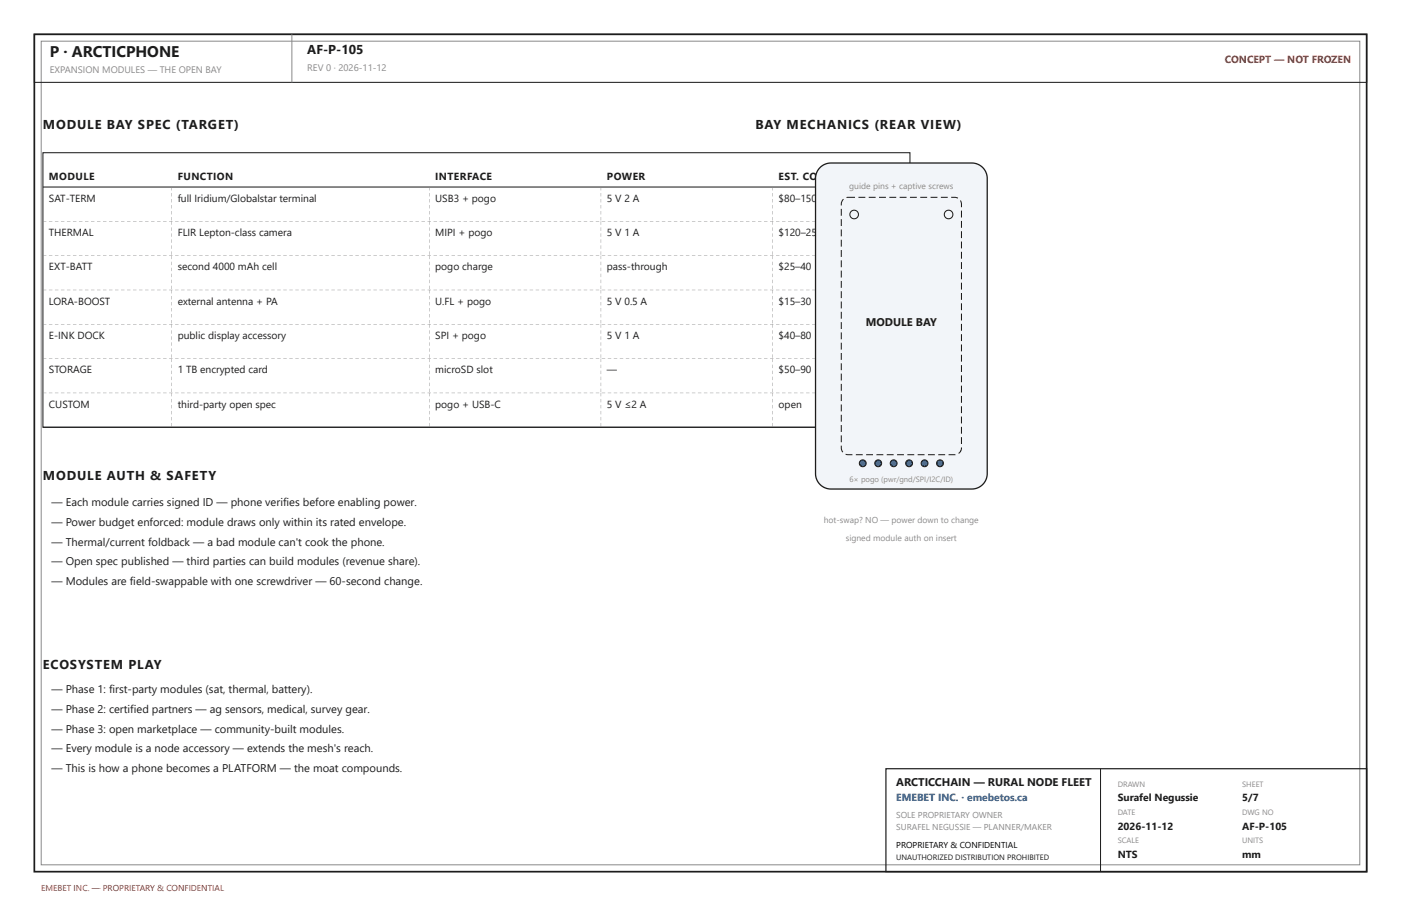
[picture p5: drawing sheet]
<svg xmlns="http://www.w3.org/2000/svg" width="432mm" height="279mm" viewBox="0 0 432 279" stroke-linecap="round" stroke-linejoin="round" font-family="sans-serif">
<path d="M10.6 10.6h410.6v258.2h-410.6z" fill="none" stroke="#1c1c1c" stroke-width=".53"/>
<path d="M12.7 12.7h406.4v254h-406.4zM90 10.6v14.8" fill="none" stroke="#8a8a8a" stroke-width=".31"/>
<path d="M10.6 10.6h410.6v14.8h-410.6zM13.2 47.1h267.3v84.7h-267.3zM13.2 57.7h267.3" fill="none" stroke="#1c1c1c" stroke-width=".32"/>
<g fill="#8a8a8a">
<path d="M52.9 57.7l.1 1zM52.9 59.5l.1 1.1zM52.9 61.4l.1 1zM52.9 63.2l.1 1.1zM52.9 65.1l.1 1zM52.9 66.9l.1 1.1z"/>
<path d="M132.2 57.7l.2 1zM132.2 59.5l.2 1.1zM132.2 61.4l.2 1zM132.2 63.2l.2 1.1zM132.2 65.1l.2 1zM132.2 66.9l.2 1.1z"/>
<path d="M185.1 57.7l.2 1zM185.1 59.5l.2 1.1zM185.1 61.4l.2 1zM185.1 63.2l.2 1.1zM185.1 65.1l.2 1zM185.1 66.9l.2 1.1z"/>
<path d="M238.1 57.7l.1 1zM238.1 59.5l.1 1.1zM238.1 61.4l.1 1zM238.1 63.2l.1 1.1zM238.1 65.1l.1 1zM238.1 66.9l.1 1.1z"/>
<path d="M13.2 68.2l1.1 .1zM15.1 68.2l1 .1zM16.9 68.2l1.1 .1zM18.8 68.2l1 .1zM20.6 68.2l1.1 .1zM22.5 68.2l1 .1zM24.3 68.2l1.1 .1zM26.2 68.2l1.1 .1zM28 68.2l1.1 .1zM29.9 68.2l1.1 .1zM31.7 68.2l1.1 .1zM33.6 68.2l1.1 .1zM35.5 68.2l1 .1zM37.3 68.2l1.1 .1zM39.2 68.2l1 .1zM41 68.2l1.1 .1zM42.9 68.2l1 .1zM44.7 68.2l1.1 .1zM46.6 68.2l1 .1zM48.4 68.2l1.1 .1zM50.3 68.2l1 .1zM52.1 68.2l1.1 .1zM54 68.2l1 .1zM55.8 68.2l1.1 .1zM57.7 68.2l1 .1zM59.5 68.2l1.1 .1zM61.4 68.2l1 .1zM63.2 68.2l1.1 .1zM65.1 68.2l1 .1zM66.9 68.2l1.1 .1zM68.8 68.2l1 .1zM70.6 68.2l1.1 .1zM72.5 68.2l1.1 .1zM74.3 68.2l1.1 .1zM76.2 68.2l1.1 .1zM78.1 68.2l1 .1zM79.9 68.2l1.1 .1zM81.8 68.2l1 .1zM83.6 68.2l1.1 .1zM85.5 68.2l1 .1zM87.3 68.2l1.1 .1zM89.2 68.2l1 .1zM91 68.2l1.1 .1zM92.9 68.2l1 .1zM94.7 68.2l1.1 .1zM96.6 68.2l1 .1zM98.4 68.2l1.1 .1zM100.3 68.2l1 .1zM102.1 68.2l1.1 .1zM104 68.2l1 .1zM105.8 68.2l1.1 .1zM107.7 68.2l1 .1zM109.5 68.2l1.1 .1zM111.4 68.2l1 .1zM113.2 68.2l1.1 .1zM115.1 68.2l1.1 .1zM116.9 68.2l1.1 .1zM118.8 68.2l1.1 .1zM120.6 68.2l1.1 .1zM122.5 68.2l1.1 .1zM124.4 68.2l1 .1zM126.2 68.2l1.1 .1zM128.1 68.2l1 .1zM129.9 68.2l1.1 .1zM131.8 68.2l1 .1zM133.6 68.2l1.1 .1zM135.5 68.2l1 .1zM137.3 68.2l1.1 .1zM139.2 68.2l1 .1zM141 68.2l1.1 .1zM142.9 68.2l1 .1zM144.7 68.2l1.1 .1zM146.6 68.2l1 .1zM148.4 68.2l1.1 .1zM150.3 68.2l1 .1zM152.1 68.2l1.1 .1zM154 68.2l1 .1zM155.8 68.2l1.1 .1zM157.7 68.2l1 .1zM159.5 68.2l1.1 .1zM161.4 68.2l1.1 .1zM163.2 68.2l1.1 .1zM165.1 68.2l1.1 .1zM167 68.2l1 .1zM168.8 68.2l1.1 .1zM170.7 68.2l1 .1zM172.5 68.2l1.1 .1zM174.4 68.2l1 .1zM176.2 68.2l1.1 .1zM178.1 68.2l1 .1zM179.9 68.2l1.1 .1zM181.8 68.2l1 .1zM183.6 68.2l1.1 .1zM185.5 68.2l1 .1zM187.3 68.2l1.1 .1zM189.2 68.2l1 .1zM191 68.2l1.1 .1zM192.9 68.2l1 .1zM194.7 68.2l1.1 .1zM196.6 68.2l1 .1zM198.4 68.2l1.1 .1zM200.3 68.2l1 .1zM202.1 68.2l1.1 .1zM204 68.2l1.1 .1zM205.8 68.2l1.1 .1zM207.7 68.2l1.1 .1zM209.5 68.2l1.1 .1zM211.4 68.2l1.1 .1zM213.3 68.2l1 .1zM215.1 68.2l1.1 .1zM217 68.2l1 .1zM218.8 68.2l1.1 .1zM220.7 68.2l1 .1zM222.5 68.2l1.1 .1zM224.4 68.2l1 .1zM226.2 68.2l1.1 .1zM228.1 68.2l1 .1zM229.9 68.2l1.1 .1zM231.8 68.2l1 .1zM233.6 68.2l1.1 .1zM235.5 68.2l1 .1zM237.3 68.2l1.1 .1zM239.2 68.2l1 .1zM241 68.2l1.1 .1zM242.9 68.2l1 .1zM244.7 68.2l1.1 .1zM246.6 68.2l1 .1zM248.4 68.2l1.1 .1zM250.3 68.2l1.1 .1zM252.1 68.2l1.1 .1zM254 68.2l1.1 .1zM255.9 68.2l1 .1zM257.7 68.2l1.1 .1zM259.6 68.2l1 .1zM261.4 68.2l1.1 .1zM263.3 68.2l1 .1zM265.1 68.2l1.1 .1zM267 68.2l1 .1zM268.8 68.2l1.1 .1zM270.7 68.2l1 .1zM272.5 68.2l1.1 .1zM274.4 68.2l1 .1zM276.2 68.2l1.1 .1zM278.1 68.2l1 .1zM279.9 68.2l.6 .1z"/>
<path d="M52.9 68.3l.1 1zM52.9 70.1l.1 1.1zM52.9 72l.1 1zM52.9 73.8l.1 1.1zM52.9 75.7l.1 1zM52.9 77.5l.1 1.1z"/>
<path d="M132.2 68.3l.2 1zM132.2 70.1l.2 1.1zM132.2 72l.2 1zM132.2 73.8l.2 1.1zM132.2 75.7l.2 1zM132.2 77.5l.2 1.1z"/>
<path d="M185.1 68.3l.2 1zM185.1 70.1l.2 1.1zM185.1 72l.2 1zM185.1 73.8l.2 1.1zM185.1 75.7l.2 1zM185.1 77.5l.2 1.1z"/>
<path d="M238.1 68.3l.1 1zM238.1 70.1l.1 1.1zM238.1 72l.1 1zM238.1 73.8l.1 1.1zM238.1 75.7l.1 1zM238.1 77.5l.1 1.1z"/>
<path d="M13.2 78.8l1.1 .1zM15.1 78.8l1 .1zM16.9 78.8l1.1 .1zM18.8 78.8l1 .1zM20.6 78.8l1.1 .1zM22.5 78.8l1 .1zM24.3 78.8l1.1 .1zM26.2 78.8l1.1 .1zM28 78.8l1.1 .1zM29.9 78.8l1.1 .1zM31.7 78.8l1.1 .1zM33.6 78.8l1.1 .1zM35.5 78.8l1 .1zM37.3 78.8l1.1 .1zM39.2 78.8l1 .1zM41 78.8l1.1 .1zM42.9 78.8l1 .1zM44.7 78.8l1.1 .1zM46.6 78.8l1 .1zM48.4 78.8l1.1 .1zM50.3 78.8l1 .1zM52.1 78.8l1.1 .1zM54 78.8l1 .1zM55.8 78.8l1.1 .1zM57.7 78.8l1 .1zM59.5 78.8l1.1 .1zM61.4 78.8l1 .1zM63.2 78.8l1.1 .1zM65.1 78.8l1 .1zM66.9 78.8l1.1 .1zM68.8 78.8l1 .1zM70.6 78.8l1.1 .1zM72.5 78.8l1.1 .1zM74.3 78.8l1.1 .1zM76.2 78.8l1.1 .1zM78.1 78.8l1 .1zM79.9 78.8l1.1 .1zM81.8 78.8l1 .1zM83.6 78.8l1.1 .1zM85.5 78.8l1 .1zM87.3 78.8l1.1 .1zM89.2 78.8l1 .1zM91 78.8l1.1 .1zM92.9 78.8l1 .1zM94.7 78.8l1.1 .1zM96.6 78.8l1 .1zM98.4 78.8l1.1 .1zM100.3 78.8l1 .1zM102.1 78.8l1.1 .1zM104 78.8l1 .1zM105.8 78.8l1.1 .1zM107.7 78.8l1 .1zM109.5 78.8l1.1 .1zM111.4 78.8l1 .1zM113.2 78.8l1.1 .1zM115.1 78.8l1.1 .1zM116.9 78.8l1.1 .1zM118.8 78.8l1.1 .1zM120.6 78.8l1.1 .1zM122.5 78.8l1.1 .1zM124.4 78.8l1 .1zM126.2 78.8l1.1 .1zM128.1 78.8l1 .1zM129.9 78.8l1.1 .1zM131.8 78.8l1 .1zM133.6 78.8l1.1 .1zM135.5 78.8l1 .1zM137.3 78.8l1.1 .1zM139.2 78.8l1 .1zM141 78.8l1.1 .1zM142.9 78.8l1 .1zM144.7 78.8l1.1 .1zM146.6 78.8l1 .1zM148.4 78.8l1.1 .1zM150.3 78.8l1 .1zM152.1 78.8l1.1 .1zM154 78.8l1 .1zM155.8 78.8l1.1 .1zM157.7 78.8l1 .1zM159.5 78.8l1.1 .1zM161.4 78.8l1.1 .1zM163.2 78.8l1.1 .1zM165.1 78.8l1.1 .1zM167 78.8l1 .1zM168.8 78.8l1.1 .1zM170.7 78.8l1 .1zM172.5 78.8l1.1 .1zM174.4 78.8l1 .1zM176.2 78.8l1.1 .1zM178.1 78.8l1 .1zM179.9 78.8l1.1 .1zM181.8 78.8l1 .1zM183.6 78.8l1.1 .1zM185.5 78.8l1 .1zM187.3 78.8l1.1 .1zM189.2 78.8l1 .1zM191 78.8l1.1 .1zM192.9 78.8l1 .1zM194.7 78.8l1.1 .1zM196.6 78.8l1 .1zM198.4 78.8l1.1 .1zM200.3 78.8l1 .1zM202.1 78.8l1.1 .1zM204 78.8l1.1 .1zM205.8 78.8l1.1 .1zM207.7 78.8l1.1 .1zM209.5 78.8l1.1 .1zM211.4 78.8l1.1 .1zM213.3 78.8l1 .1zM215.1 78.8l1.1 .1zM217 78.8l1 .1zM218.8 78.8l1.1 .1zM220.7 78.8l1 .1zM222.5 78.8l1.1 .1zM224.4 78.8l1 .1zM226.2 78.8l1.1 .1zM228.1 78.8l1 .1zM229.9 78.8l1.1 .1zM231.8 78.8l1 .1zM233.6 78.8l1.1 .1zM235.5 78.8l1 .1zM237.3 78.8l1.1 .1zM239.2 78.8l1 .1zM241 78.8l1.1 .1zM242.9 78.8l1 .1zM244.7 78.8l1.1 .1zM246.6 78.8l1 .1zM248.4 78.8l1.1 .1zM250.3 78.8l1.1 .1zM252.1 78.8l1.1 .1zM254 78.8l1.1 .1zM255.9 78.8l1 .1zM257.7 78.8l1.1 .1zM259.6 78.8l1 .1zM261.4 78.8l1.1 .1zM263.3 78.8l1 .1zM265.1 78.8l1.1 .1zM267 78.8l1 .1zM268.8 78.8l1.1 .1zM270.7 78.8l1 .1zM272.5 78.8l1.1 .1zM274.4 78.8l1 .1zM276.2 78.8l1.1 .1zM278.1 78.8l1 .1zM279.9 78.8l.6 .1z"/>
<path d="M52.9 78.8l.1 1.1zM52.9 80.7l.1 1.1zM52.9 82.5l.1 1.1zM52.9 84.4l.1 1.1zM52.9 86.3l.1 1zM52.9 88.1l.1 1.1z"/>
<path d="M132.2 78.8l.2 1.1zM132.2 80.7l.2 1.1zM132.2 82.5l.2 1.1zM132.2 84.4l.2 1.1zM132.2 86.3l.2 1zM132.2 88.1l.2 1.1z"/>
<path d="M185.1 78.8l.2 1.1zM185.1 80.7l.2 1.1zM185.1 82.5l.2 1.1zM185.1 84.4l.2 1.1zM185.1 86.3l.2 1zM185.1 88.1l.2 1.1z"/>
<path d="M238.1 78.8l.1 1.1zM238.1 80.7l.1 1.1zM238.1 82.5l.1 1.1zM238.1 84.4l.1 1.1zM238.1 86.3l.1 1zM238.1 88.1l.1 1.1z"/>
<path d="M13.2 89.4l1.1 .1zM15.1 89.4l1 .1zM16.9 89.4l1.1 .1zM18.8 89.4l1 .1zM20.6 89.4l1.1 .1zM22.5 89.4l1 .1zM24.3 89.4l1.1 .1zM26.2 89.4l1.1 .1zM28 89.4l1.1 .1zM29.9 89.4l1.1 .1zM31.7 89.4l1.1 .1zM33.6 89.4l1.1 .1zM35.5 89.4l1 .1zM37.3 89.4l1.1 .1zM39.2 89.4l1 .1zM41 89.4l1.1 .1zM42.9 89.4l1 .1zM44.7 89.4l1.1 .1zM46.6 89.4l1 .1zM48.4 89.4l1.1 .1zM50.3 89.4l1 .1zM52.1 89.4l1.1 .1zM54 89.4l1 .1zM55.8 89.4l1.1 .1zM57.7 89.4l1 .1zM59.5 89.4l1.1 .1zM61.4 89.4l1 .1zM63.2 89.4l1.1 .1zM65.1 89.4l1 .1zM66.9 89.4l1.1 .1zM68.8 89.4l1 .1zM70.6 89.4l1.1 .1zM72.5 89.4l1.1 .1zM74.3 89.4l1.1 .1zM76.2 89.4l1.1 .1zM78.1 89.4l1 .1zM79.9 89.4l1.1 .1zM81.8 89.4l1 .1zM83.6 89.4l1.1 .1zM85.5 89.4l1 .1zM87.3 89.4l1.1 .1zM89.2 89.4l1 .1zM91 89.4l1.1 .1zM92.9 89.4l1 .1zM94.7 89.4l1.1 .1zM96.6 89.4l1 .1zM98.4 89.4l1.1 .1zM100.3 89.4l1 .1zM102.1 89.4l1.1 .1zM104 89.4l1 .1zM105.8 89.4l1.1 .1zM107.7 89.4l1 .1zM109.5 89.4l1.1 .1zM111.4 89.4l1 .1zM113.2 89.4l1.1 .1zM115.1 89.4l1.1 .1zM116.9 89.4l1.1 .1zM118.8 89.4l1.1 .1zM120.6 89.4l1.1 .1zM122.5 89.4l1.1 .1zM124.4 89.4l1 .1zM126.2 89.4l1.1 .1zM128.1 89.4l1 .1zM129.9 89.4l1.1 .1zM131.8 89.4l1 .1zM133.6 89.4l1.1 .1zM135.5 89.4l1 .1zM137.3 89.4l1.1 .1zM139.2 89.4l1 .1zM141 89.4l1.1 .1zM142.9 89.4l1 .1zM144.7 89.4l1.1 .1zM146.6 89.4l1 .1zM148.4 89.4l1.1 .1zM150.3 89.4l1 .1zM152.1 89.4l1.1 .1zM154 89.4l1 .1zM155.8 89.4l1.1 .1zM157.7 89.4l1 .1zM159.5 89.4l1.1 .1zM161.4 89.4l1.1 .1zM163.2 89.4l1.1 .1zM165.1 89.4l1.1 .1zM167 89.4l1 .1zM168.8 89.4l1.1 .1zM170.7 89.4l1 .1zM172.5 89.4l1.1 .1zM174.4 89.4l1 .1zM176.2 89.4l1.1 .1zM178.1 89.4l1 .1zM179.9 89.4l1.1 .1zM181.8 89.4l1 .1zM183.6 89.4l1.1 .1zM185.5 89.4l1 .1zM187.3 89.4l1.1 .1zM189.2 89.4l1 .1zM191 89.4l1.1 .1zM192.9 89.4l1 .1zM194.7 89.4l1.1 .1zM196.6 89.4l1 .1zM198.4 89.4l1.1 .1zM200.3 89.4l1 .1zM202.1 89.4l1.1 .1zM204 89.4l1.1 .1zM205.8 89.4l1.1 .1zM207.7 89.4l1.1 .1zM209.5 89.4l1.1 .1zM211.4 89.4l1.1 .1zM213.3 89.4l1 .1zM215.1 89.4l1.1 .1zM217 89.4l1 .1zM218.8 89.4l1.1 .1zM220.7 89.4l1 .1zM222.5 89.4l1.1 .1zM224.4 89.4l1 .1zM226.2 89.4l1.1 .1zM228.1 89.4l1 .1zM229.9 89.4l1.1 .1zM231.8 89.4l1 .1zM233.6 89.4l1.1 .1zM235.5 89.4l1 .1zM237.3 89.4l1.1 .1zM239.2 89.4l1 .1zM241 89.4l1.1 .1zM242.9 89.4l1 .1zM244.7 89.4l1.1 .1zM246.6 89.4l1 .1zM248.4 89.4l1.1 .1zM250.3 89.4l1.1 .1zM252.1 89.4l1.1 .1zM254 89.4l1.1 .1zM255.9 89.4l1 .1zM257.7 89.4l1.1 .1zM259.6 89.4l1 .1zM261.4 89.4l1.1 .1zM263.3 89.4l1 .1zM265.1 89.4l1.1 .1zM267 89.4l1 .1zM268.8 89.4l1.1 .1zM270.7 89.4l1 .1zM272.5 89.4l1.1 .1zM274.4 89.4l1 .1zM276.2 89.4l1.1 .1zM278.1 89.4l1 .1zM279.9 89.4l.6 .1z"/>
<path d="M52.9 89.4l.1 1.1zM52.9 91.3l.1 1zM52.9 93.1l.1 1.1zM52.9 95l.1 1zM52.9 96.8l.1 1.1zM52.9 98.7l.1 1z"/>
<path d="M132.2 89.4l.2 1.1zM132.2 91.3l.2 1zM132.2 93.1l.2 1.1zM132.2 95l.2 1zM132.2 96.8l.2 1.1zM132.2 98.7l.2 1z"/>
<path d="M185.1 89.4l.2 1.1zM185.1 91.3l.2 1zM185.1 93.1l.2 1.1zM185.1 95l.2 1zM185.1 96.8l.2 1.1zM185.1 98.7l.2 1z"/>
<path d="M238.1 89.4l.1 1.1zM238.1 91.3l.1 1zM238.1 93.1l.1 1.1zM238.1 95l.1 1zM238.1 96.8l.1 1.1zM238.1 98.7l.1 1z"/>
<path d="M13.2 99.9l1.1 .2zM15.1 99.9l1 .2zM16.9 99.9l1.1 .2zM18.8 99.9l1 .2zM20.6 99.9l1.1 .2zM22.5 99.9l1 .2zM24.3 99.9l1.1 .2zM26.2 99.9l1.1 .2zM28 99.9l1.1 .2zM29.9 99.9l1.1 .2zM31.7 99.9l1.1 .2zM33.6 99.9l1.1 .2zM35.5 99.9l1 .2zM37.3 99.9l1.1 .2zM39.2 99.9l1 .2zM41 99.9l1.1 .2zM42.9 99.9l1 .2zM44.7 99.9l1.1 .2zM46.6 99.9l1 .2zM48.4 99.9l1.1 .2zM50.3 99.9l1 .2zM52.1 99.9l1.1 .2zM54 99.9l1 .2zM55.8 99.9l1.1 .2zM57.7 99.9l1 .2zM59.5 99.9l1.1 .2zM61.4 99.9l1 .2zM63.2 99.9l1.1 .2zM65.1 99.9l1 .2zM66.9 99.9l1.1 .2zM68.8 99.9l1 .2zM70.6 99.9l1.1 .2zM72.5 99.9l1.1 .2zM74.3 99.9l1.1 .2zM76.2 99.9l1.1 .2zM78.1 99.9l1 .2zM79.9 99.9l1.1 .2zM81.8 99.9l1 .2zM83.6 99.9l1.1 .2zM85.5 99.9l1 .2zM87.3 99.9l1.1 .2zM89.2 99.9l1 .2zM91 99.9l1.1 .2zM92.9 99.9l1 .2zM94.7 99.9l1.1 .2zM96.6 99.9l1 .2zM98.4 99.9l1.1 .2zM100.3 99.9l1 .2zM102.1 99.9l1.1 .2zM104 99.9l1 .2zM105.8 99.9l1.1 .2zM107.7 99.9l1 .2zM109.5 99.9l1.1 .2zM111.4 99.9l1 .2zM113.2 99.9l1.1 .2zM115.1 99.9l1.1 .2zM116.9 99.9l1.1 .2zM118.8 99.9l1.1 .2zM120.6 99.9l1.1 .2zM122.5 99.9l1.1 .2zM124.4 99.9l1 .2zM126.2 99.9l1.1 .2zM128.1 99.9l1 .2zM129.9 99.9l1.1 .2zM131.8 99.9l1 .2zM133.6 99.9l1.1 .2zM135.5 99.9l1 .2zM137.3 99.9l1.1 .2zM139.2 99.9l1 .2zM141 99.9l1.1 .2zM142.9 99.9l1 .2zM144.7 99.9l1.1 .2zM146.6 99.9l1 .2zM148.4 99.9l1.1 .2zM150.3 99.9l1 .2zM152.1 99.9l1.1 .2zM154 99.9l1 .2zM155.8 99.9l1.1 .2zM157.7 99.9l1 .2zM159.5 99.9l1.1 .2zM161.4 99.9l1.1 .2zM163.2 99.9l1.1 .2zM165.1 99.9l1.1 .2zM167 99.9l1 .2zM168.8 99.9l1.1 .2zM170.7 99.9l1 .2zM172.5 99.9l1.1 .2zM174.4 99.9l1 .2zM176.2 99.9l1.1 .2zM178.1 99.9l1 .2zM179.9 99.9l1.1 .2zM181.8 99.9l1 .2zM183.6 99.9l1.1 .2zM185.5 99.9l1 .2zM187.3 99.9l1.1 .2zM189.2 99.9l1 .2zM191 99.9l1.1 .2zM192.9 99.9l1 .2zM194.7 99.9l1.1 .2zM196.6 99.9l1 .2zM198.4 99.9l1.1 .2zM200.3 99.9l1 .2zM202.1 99.9l1.1 .2zM204 99.9l1.1 .2zM205.8 99.9l1.1 .2zM207.7 99.9l1.1 .2zM209.5 99.9l1.1 .2zM211.4 99.9l1.1 .2zM213.3 99.9l1 .2zM215.1 99.9l1.1 .2zM217 99.9l1 .2zM218.8 99.9l1.1 .2zM220.7 99.9l1 .2zM222.5 99.9l1.1 .2zM224.4 99.9l1 .2zM226.2 99.9l1.1 .2zM228.1 99.9l1 .2zM229.9 99.9l1.1 .2zM231.8 99.9l1 .2zM233.6 99.9l1.1 .2zM235.5 99.9l1 .2zM237.3 99.9l1.1 .2zM239.2 99.9l1 .2zM241 99.9l1.1 .2zM242.9 99.9l1 .2zM244.7 99.9l1.1 .2zM246.6 99.9l1 .2zM248.4 99.9l1.1 .2zM250.3 99.9l1.1 .2zM252.1 99.9l1.1 .2zM254 99.9l1.1 .2zM255.9 99.9l1 .2zM257.7 99.9l1.1 .2zM259.6 99.9l1 .2zM261.4 99.9l1.1 .2zM263.3 99.9l1 .2zM265.1 99.9l1.1 .2zM267 99.9l1 .2zM268.8 99.9l1.1 .2zM270.7 99.9l1 .2zM272.5 99.9l1.1 .2zM274.4 99.9l1 .2zM276.2 99.9l1.1 .2zM278.1 99.9l1 .2zM279.9 99.9l.6 .2z"/>
<path d="M52.9 100l.1 1.1zM52.9 101.9l.1 1zM52.9 103.7l.1 1.1zM52.9 105.6l.1 1zM52.9 107.4l.1 1.1zM52.9 109.3l.1 1z"/>
<path d="M132.2 100l.2 1.1zM132.2 101.9l.2 1zM132.2 103.7l.2 1.1zM132.2 105.6l.2 1zM132.2 107.4l.2 1.1zM132.2 109.3l.2 1z"/>
<path d="M185.1 100l.2 1.1zM185.1 101.9l.2 1zM185.1 103.7l.2 1.1zM185.1 105.6l.2 1zM185.1 107.4l.2 1.1zM185.1 109.3l.2 1z"/>
<path d="M238.1 100l.1 1.1zM238.1 101.9l.1 1zM238.1 103.7l.1 1.1zM238.1 105.6l.1 1zM238.1 107.4l.1 1.1zM238.1 109.3l.1 1z"/>
<path d="M13.2 110.5l1.1 .2zM15.1 110.5l1 .2zM16.9 110.5l1.1 .2zM18.8 110.5l1 .2zM20.6 110.5l1.1 .2zM22.5 110.5l1 .2zM24.3 110.5l1.1 .2zM26.2 110.5l1.1 .2zM28 110.5l1.1 .2zM29.9 110.5l1.1 .2zM31.7 110.5l1.1 .2zM33.6 110.5l1.1 .2zM35.5 110.5l1 .2zM37.3 110.5l1.1 .2zM39.2 110.5l1 .2zM41 110.5l1.1 .2zM42.9 110.5l1 .2zM44.7 110.5l1.1 .2zM46.6 110.5l1 .2zM48.4 110.5l1.1 .2zM50.3 110.5l1 .2zM52.1 110.5l1.1 .2zM54 110.5l1 .2zM55.8 110.5l1.1 .2zM57.7 110.5l1 .2zM59.5 110.5l1.1 .2zM61.4 110.5l1 .2zM63.2 110.5l1.1 .2zM65.1 110.5l1 .2zM66.9 110.5l1.1 .2zM68.8 110.5l1 .2zM70.6 110.5l1.1 .2zM72.5 110.5l1.1 .2zM74.3 110.5l1.1 .2zM76.2 110.5l1.1 .2zM78.1 110.5l1 .2zM79.9 110.5l1.1 .2zM81.8 110.5l1 .2zM83.6 110.5l1.1 .2zM85.5 110.5l1 .2zM87.3 110.5l1.1 .2zM89.2 110.5l1 .2zM91 110.5l1.1 .2zM92.9 110.5l1 .2zM94.7 110.5l1.1 .2zM96.6 110.5l1 .2zM98.4 110.5l1.1 .2zM100.3 110.5l1 .2zM102.1 110.5l1.1 .2zM104 110.5l1 .2zM105.8 110.5l1.1 .2zM107.7 110.5l1 .2zM109.5 110.5l1.1 .2zM111.4 110.5l1 .2zM113.2 110.5l1.1 .2zM115.1 110.5l1.1 .2zM116.9 110.5l1.1 .2zM118.8 110.5l1.1 .2zM120.6 110.5l1.1 .2zM122.5 110.5l1.1 .2zM124.4 110.5l1 .2zM126.2 110.5l1.1 .2zM128.1 110.5l1 .2zM129.9 110.5l1.1 .2zM131.8 110.5l1 .2zM133.6 110.5l1.1 .2zM135.5 110.5l1 .2zM137.3 110.5l1.1 .2zM139.2 110.5l1 .2zM141 110.5l1.1 .2zM142.9 110.5l1 .2zM144.7 110.5l1.1 .2zM146.6 110.5l1 .2zM148.4 110.5l1.1 .2zM150.3 110.5l1 .2zM152.1 110.5l1.1 .2zM154 110.5l1 .2zM155.8 110.5l1.1 .2zM157.7 110.5l1 .2zM159.5 110.5l1.1 .2zM161.4 110.5l1.1 .2zM163.2 110.5l1.1 .2zM165.1 110.5l1.1 .2zM167 110.5l1 .2zM168.8 110.5l1.1 .2zM170.7 110.5l1 .2zM172.5 110.5l1.1 .2zM174.4 110.5l1 .2zM176.2 110.5l1.1 .2zM178.1 110.5l1 .2zM179.9 110.5l1.1 .2zM181.8 110.5l1 .2zM183.6 110.5l1.1 .2zM185.5 110.5l1 .2zM187.3 110.5l1.1 .2zM189.2 110.5l1 .2zM191 110.5l1.1 .2zM192.9 110.5l1 .2zM194.7 110.5l1.1 .2zM196.6 110.5l1 .2zM198.4 110.5l1.1 .2zM200.3 110.5l1 .2zM202.1 110.5l1.1 .2zM204 110.5l1.1 .2zM205.8 110.5l1.1 .2zM207.7 110.5l1.1 .2zM209.5 110.5l1.1 .2zM211.4 110.5l1.1 .2zM213.3 110.5l1 .2zM215.1 110.5l1.1 .2zM217 110.5l1 .2zM218.8 110.5l1.1 .2zM220.7 110.5l1 .2zM222.5 110.5l1.1 .2zM224.4 110.5l1 .2zM226.2 110.5l1.1 .2zM228.1 110.5l1 .2zM229.9 110.5l1.1 .2zM231.8 110.5l1 .2zM233.6 110.5l1.1 .2zM235.5 110.5l1 .2zM237.3 110.5l1.1 .2zM239.2 110.5l1 .2zM241 110.5l1.1 .2zM242.9 110.5l1 .2zM244.7 110.5l1.1 .2zM246.6 110.5l1 .2zM248.4 110.5l1.1 .2zM250.3 110.5l1.1 .2zM252.1 110.5l1.1 .2zM254 110.5l1.1 .2zM255.9 110.5l1 .2zM257.7 110.5l1.1 .2zM259.6 110.5l1 .2zM261.4 110.5l1.1 .2zM263.3 110.5l1 .2zM265.1 110.5l1.1 .2zM267 110.5l1 .2zM268.8 110.5l1.1 .2zM270.7 110.5l1 .2zM272.5 110.5l1.1 .2zM274.4 110.5l1 .2zM276.2 110.5l1.1 .2zM278.1 110.5l1 .2zM279.9 110.5l.6 .2z"/>
<path d="M52.9 110.6l.1 1.1zM52.9 112.4l.1 1.1zM52.9 114.3l.1 1.1zM52.9 116.2l.1 1zM52.9 118l.1 1.1zM52.9 119.9l.1 1z"/>
<path d="M132.2 110.6l.2 1.1zM132.2 112.4l.2 1.1zM132.2 114.3l.2 1.1zM132.2 116.2l.2 1zM132.2 118l.2 1.1zM132.2 119.9l.2 1z"/>
<path d="M185.1 110.6l.2 1.1zM185.1 112.4l.2 1.1zM185.1 114.3l.2 1.1zM185.1 116.2l.2 1zM185.1 118l.2 1.1zM185.1 119.9l.2 1z"/>
<path d="M238.1 110.6l.1 1.1zM238.1 112.4l.1 1.1zM238.1 114.3l.1 1.1zM238.1 116.2l.1 1zM238.1 118l.1 1.1zM238.1 119.9l.1 1z"/>
<path d="M13.2 121.1l1.1 .1zM15.1 121.1l1 .1zM16.9 121.1l1.1 .1zM18.8 121.1l1 .1zM20.6 121.1l1.1 .1zM22.5 121.1l1 .1zM24.3 121.1l1.1 .1zM26.2 121.1l1.1 .1zM28 121.1l1.1 .1zM29.9 121.1l1.1 .1zM31.7 121.1l1.1 .1zM33.6 121.1l1.1 .1zM35.5 121.1l1 .1zM37.3 121.1l1.1 .1zM39.2 121.1l1 .1zM41 121.1l1.1 .1zM42.9 121.1l1 .1zM44.7 121.1l1.1 .1zM46.6 121.1l1 .1zM48.4 121.1l1.1 .1zM50.3 121.1l1 .1zM52.1 121.1l1.1 .1zM54 121.1l1 .1zM55.8 121.1l1.1 .1zM57.7 121.1l1 .1zM59.5 121.1l1.1 .1zM61.4 121.1l1 .1zM63.2 121.1l1.1 .1zM65.1 121.1l1 .1zM66.9 121.1l1.1 .1zM68.8 121.1l1 .1zM70.6 121.1l1.1 .1zM72.5 121.1l1.1 .1zM74.3 121.1l1.1 .1zM76.2 121.1l1.1 .1zM78.1 121.1l1 .1zM79.9 121.1l1.1 .1zM81.8 121.1l1 .1zM83.6 121.1l1.1 .1zM85.5 121.1l1 .1zM87.3 121.1l1.1 .1zM89.2 121.1l1 .1zM91 121.1l1.1 .1zM92.9 121.1l1 .1zM94.7 121.1l1.1 .1zM96.6 121.1l1 .1zM98.4 121.1l1.1 .1zM100.3 121.1l1 .1zM102.1 121.1l1.1 .1zM104 121.1l1 .1zM105.8 121.1l1.1 .1zM107.7 121.1l1 .1zM109.5 121.1l1.1 .1zM111.4 121.1l1 .1zM113.2 121.1l1.1 .1zM115.1 121.1l1.1 .1zM116.9 121.1l1.1 .1zM118.8 121.1l1.1 .1zM120.6 121.1l1.1 .1zM122.5 121.1l1.1 .1zM124.4 121.1l1 .1zM126.2 121.1l1.1 .1zM128.1 121.1l1 .1zM129.9 121.1l1.1 .1zM131.8 121.1l1 .1zM133.6 121.1l1.1 .1zM135.5 121.1l1 .1zM137.3 121.1l1.1 .1zM139.2 121.1l1 .1zM141 121.1l1.1 .1zM142.9 121.1l1 .1zM144.7 121.1l1.1 .1zM146.6 121.1l1 .1zM148.4 121.1l1.1 .1zM150.3 121.1l1 .1zM152.1 121.1l1.1 .1zM154 121.1l1 .1zM155.8 121.1l1.1 .1zM157.7 121.1l1 .1zM159.5 121.1l1.1 .1zM161.4 121.1l1.1 .1zM163.2 121.1l1.1 .1zM165.1 121.1l1.1 .1zM167 121.1l1 .1zM168.8 121.1l1.1 .1zM170.7 121.1l1 .1zM172.5 121.1l1.1 .1zM174.4 121.1l1 .1zM176.2 121.1l1.1 .1zM178.1 121.1l1 .1zM179.9 121.1l1.1 .1zM181.8 121.1l1 .1zM183.6 121.1l1.1 .1zM185.5 121.1l1 .1zM187.3 121.1l1.1 .1zM189.2 121.1l1 .1zM191 121.1l1.1 .1zM192.9 121.1l1 .1zM194.7 121.1l1.1 .1zM196.6 121.1l1 .1zM198.4 121.1l1.1 .1zM200.3 121.1l1 .1zM202.1 121.1l1.1 .1zM204 121.1l1.1 .1zM205.8 121.1l1.1 .1zM207.7 121.1l1.1 .1zM209.5 121.1l1.1 .1zM211.4 121.1l1.1 .1zM213.3 121.1l1 .1zM215.1 121.1l1.1 .1zM217 121.1l1 .1zM218.8 121.1l1.1 .1zM220.7 121.1l1 .1zM222.5 121.1l1.1 .1zM224.4 121.1l1 .1zM226.2 121.1l1.1 .1zM228.1 121.1l1 .1zM229.9 121.1l1.1 .1zM231.8 121.1l1 .1zM233.6 121.1l1.1 .1zM235.5 121.1l1 .1zM237.3 121.1l1.1 .1zM239.2 121.1l1 .1zM241 121.1l1.1 .1zM242.9 121.1l1 .1zM244.7 121.1l1.1 .1zM246.6 121.1l1 .1zM248.4 121.1l1.1 .1zM250.3 121.1l1.1 .1zM252.1 121.1l1.1 .1zM254 121.1l1.1 .1zM255.9 121.1l1 .1zM257.7 121.1l1.1 .1zM259.6 121.1l1 .1zM261.4 121.1l1.1 .1zM263.3 121.1l1 .1zM265.1 121.1l1.1 .1zM267 121.1l1 .1zM268.8 121.1l1.1 .1zM270.7 121.1l1 .1zM272.5 121.1l1.1 .1zM274.4 121.1l1 .1zM276.2 121.1l1.1 .1zM278.1 121.1l1 .1zM279.9 121.1l.6 .1z"/>
<path d="M52.9 121.2l.1 1zM52.9 123l.1 1.1zM52.9 124.9l.1 1zM52.9 126.7l.1 1.1zM52.9 128.6l.1 1zM52.9 130.4l.1 1.1z"/>
<path d="M132.2 121.2l.2 1zM132.2 123l.2 1.1zM132.2 124.9l.2 1zM132.2 126.7l.2 1.1zM132.2 128.6l.2 1zM132.2 130.4l.2 1.1z"/>
<path d="M185.1 121.2l.2 1zM185.1 123l.2 1.1zM185.1 124.9l.2 1zM185.1 126.7l.2 1.1zM185.1 128.6l.2 1zM185.1 130.4l.2 1.1z"/>
<path d="M238.1 121.2l.1 1zM238.1 123l.1 1.1zM238.1 124.9l.1 1zM238.1 126.7l.1 1.1zM238.1 128.6l.1 1zM238.1 130.4l.1 1.1z"/>
<path d="M13.2 131.7l1.1 .1zM15.1 131.7l1 .1zM16.9 131.7l1.1 .1zM18.8 131.7l1 .1zM20.6 131.7l1.1 .1zM22.5 131.7l1 .1zM24.3 131.7l1.1 .1zM26.2 131.7l1.1 .1zM28 131.7l1.1 .1zM29.9 131.7l1.1 .1zM31.7 131.7l1.1 .1zM33.6 131.7l1.1 .1zM35.5 131.7l1 .1zM37.3 131.7l1.1 .1zM39.2 131.7l1 .1zM41 131.7l1.1 .1zM42.9 131.7l1 .1zM44.7 131.7l1.1 .1zM46.6 131.7l1 .1zM48.4 131.7l1.1 .1zM50.3 131.7l1 .1zM52.1 131.7l1.1 .1zM54 131.7l1 .1zM55.8 131.7l1.1 .1zM57.7 131.7l1 .1zM59.5 131.7l1.1 .1zM61.4 131.7l1 .1zM63.2 131.7l1.1 .1zM65.1 131.7l1 .1zM66.9 131.7l1.1 .1zM68.8 131.7l1 .1zM70.6 131.7l1.1 .1zM72.5 131.7l1.1 .1zM74.3 131.7l1.1 .1zM76.2 131.7l1.1 .1zM78.1 131.7l1 .1zM79.9 131.7l1.1 .1zM81.8 131.7l1 .1zM83.6 131.7l1.1 .1zM85.5 131.7l1 .1zM87.3 131.7l1.1 .1zM89.2 131.7l1 .1zM91 131.7l1.1 .1zM92.9 131.7l1 .1zM94.7 131.7l1.1 .1zM96.6 131.7l1 .1zM98.4 131.7l1.1 .1zM100.3 131.7l1 .1zM102.1 131.7l1.1 .1zM104 131.7l1 .1zM105.8 131.7l1.1 .1zM107.7 131.7l1 .1zM109.5 131.7l1.1 .1zM111.4 131.7l1 .1zM113.2 131.7l1.1 .1zM115.1 131.7l1.1 .1zM116.9 131.7l1.1 .1zM118.8 131.7l1.1 .1zM120.6 131.7l1.1 .1zM122.5 131.7l1.1 .1zM124.4 131.7l1 .1zM126.2 131.7l1.1 .1zM128.1 131.7l1 .1zM129.9 131.7l1.1 .1zM131.8 131.7l1 .1zM133.6 131.7l1.1 .1zM135.5 131.7l1 .1zM137.3 131.7l1.1 .1zM139.2 131.7l1 .1zM141 131.7l1.1 .1zM142.9 131.7l1 .1zM144.7 131.7l1.1 .1zM146.6 131.7l1 .1zM148.4 131.7l1.1 .1zM150.3 131.7l1 .1zM152.1 131.7l1.1 .1zM154 131.7l1 .1zM155.8 131.7l1.1 .1zM157.7 131.7l1 .1zM159.5 131.7l1.1 .1zM161.4 131.7l1.1 .1zM163.2 131.7l1.1 .1zM165.1 131.7l1.1 .1zM167 131.7l1 .1zM168.8 131.7l1.1 .1zM170.7 131.7l1 .1zM172.5 131.7l1.1 .1zM174.4 131.7l1 .1zM176.2 131.7l1.1 .1zM178.1 131.7l1 .1zM179.9 131.7l1.1 .1zM181.8 131.7l1 .1zM183.6 131.7l1.1 .1zM185.5 131.7l1 .1zM187.3 131.7l1.1 .1zM189.2 131.7l1 .1zM191 131.7l1.1 .1zM192.9 131.7l1 .1zM194.7 131.7l1.1 .1zM196.6 131.7l1 .1zM198.4 131.7l1.1 .1zM200.3 131.7l1 .1zM202.1 131.7l1.1 .1zM204 131.7l1.1 .1zM205.8 131.7l1.1 .1zM207.7 131.7l1.1 .1zM209.5 131.7l1.1 .1zM211.4 131.7l1.1 .1zM213.3 131.7l1 .1zM215.1 131.7l1.1 .1zM217 131.7l1 .1zM218.8 131.7l1.1 .1zM220.7 131.7l1 .1zM222.5 131.7l1.1 .1zM224.4 131.7l1 .1zM226.2 131.7l1.1 .1zM228.1 131.7l1 .1zM229.9 131.7l1.1 .1zM231.8 131.7l1 .1zM233.6 131.7l1.1 .1zM235.5 131.7l1 .1zM237.3 131.7l1.1 .1zM239.2 131.7l1 .1zM241 131.7l1.1 .1zM242.9 131.7l1 .1zM244.7 131.7l1.1 .1zM246.6 131.7l1 .1zM248.4 131.7l1.1 .1zM250.3 131.7l1.1 .1zM252.1 131.7l1.1 .1zM254 131.7l1.1 .1zM255.9 131.7l1 .1zM257.7 131.7l1.1 .1zM259.6 131.7l1 .1zM261.4 131.7l1.1 .1zM263.3 131.7l1 .1zM265.1 131.7l1.1 .1zM267 131.7l1 .1zM268.8 131.7l1.1 .1zM270.7 131.7l1 .1zM272.5 131.7l1.1 .1zM274.4 131.7l1 .1zM276.2 131.7l1.1 .1zM278.1 131.7l1 .1zM279.9 131.7l.6 .1z"/>
</g>
<path d="M13.2 131.8h267.3" fill="none" stroke="#1c1c1c" stroke-width=".32"/>
<path d="M252.7 51.7l1.6-1.1 1.8-.3h43.4a4.8 4.8 0 0 1 4.8 4.7v91a4.8 4.8 0 0 1-4.8 4.8h-43.4a4.8 4.8 0 0 1-4.7-4.8v-91l.3-1.8z" fill="#f2f5f9"/>
<path d="M252.7 51.7l1.6-1.1 1.8-.3h43.4a4.8 4.8 0 0 1 4.8 4.7v91a4.8 4.8 0 0 1-4.8 4.8h-43.4a4.8 4.8 0 0 1-4.7-4.8v-91l.3-1.8z" fill="none" stroke="#1c1c1c" stroke-width=".4"/>
<path d="M264.6 60.7h2.1v.3h-2.1zM267.8 60.7h2.1v.3h-2.1zM270.9 60.7h2.1v.3h-2.1zM274.1 60.7h2.1v.3h-2.1zM277.3 60.7h2.1v.3h-2.1zM280.5 60.7h2.1v.3h-2.1zM283.6 60.7h2.1v.3h-2.1zM286.8 60.7h2.1v.3h-2.1zM290 60.7h2.1v.3h-2.1zM293.2 60.7h1.3l.8 .3-.1 .3-2-.3zM295.9 61.9l.2-.1 .3 .5 .1 1.6h-.3v-1.2zM296.2 65h.3v2.1h-.3zM296.2 68.1h.3v2.2h-.3zM296.2 71.3h.3v2.1h-.3zM296.2 74.5h.3v2.1h-.3zM296.2 77.7h.3v2.1h-.3zM296.2 80.8h.3v2.2h-.3zM296.2 84h.3v2.1h-.3zM296.2 87.2h.3v2.1h-.3zM296.2 90.4h.3v2.1h-.3zM296.2 93.5h.3v2.2h-.3zM296.2 96.7h.3v2.1h-.3zM296.2 99.9h.3v2.1h-.3zM296.2 103.1h.3v2.1h-.3zM296.2 106.2h.3v2.2h-.3zM296.2 109.4h.3v2.1h-.3zM296.2 112.6h.3v2.1h-.3zM296.2 115.8h.3v2.1h-.3zM296.2 118.9h.3v2.2h-.3zM296.2 122.1h.3v2.1h-.3zM296.2 125.3h.3v2.1h-.3zM296.2 128.5h.3v2.1h-.3zM296.2 131.6h.3v2.2h-.3zM296.2 134.8h.3v2.1h-.3zM296.2 138h.3l-.2 1-.8 1-.1-.3 .6-.9zM292.4 140.1h2l.1 .3h-2.1zM289.2 140.1h2.1v.3h-2.1zM286 140.1h2.1v.3h-2.1zM282.8 140.1h2.1v.3h-2.1zM279.7 140.1h2.1v.3h-2.1zM276.5 140.1h2.1v.3h-2.1zM273.3 140.1h2.1v.3h-2.1zM270.1 140.1h2.1v.3h-2.1zM267 140.1h2.1v.3h-2.1zM263.8 140.1h2.1v.3h-2.1zM260.7 139.9l2 .2v.3l-1.9-.1-.2-.1zM259.1 137.4h.4v1.1l.4 .9-.3 .2-.4-1.1zM259.1 134.3h.4v2.1h-.4zM259.1 131.1h.4v2.1h-.4zM259.1 127.9h.4v2.1h-.4zM259.1 124.7h.4v2.2h-.4zM259.1 121.6h.4v2.1h-.4zM259.1 118.4h.4v2.1h-.4zM259.1 115.2h.4v2.1h-.4zM259.1 112h.4v2.2h-.4zM259.1 108.9h.4v2.1h-.4zM259.1 105.7h.4v2.1h-.4zM259.1 102.5h.4v2.1h-.4zM259.1 99.3h.4v2.2h-.4zM259.1 96.2h.4v2.1h-.4zM259.1 93h.4v2.1h-.4zM259.1 89.8h.4v2.1h-.4zM259.1 86.6h.4v2.2h-.4zM259.1 83.5h.4v2.1h-.4zM259.1 80.3h.4v2.1h-.4zM259.1 77.1h.4v2.1h-.4zM259.1 73.9h.4v2.2h-.4zM259.1 70.8h.4v2.1h-.4zM259.1 67.6h.4v2.1h-.4zM259.1 64.4h.4v2.1h-.4zM259.9 61.3l.2 .2-.5 .7-.1 1.2h-.4l.1-1.2zM260.9 60.8l2.6-.1v.3l-2.6 .1z" fill="#1c1c1c"/>
<circle cx="265.9" cy="142.9" r="1.06" fill="#1a4f8a"/>
<circle cx="265.9" cy="142.9" r="1.06" fill="none" stroke="#1c1c1c" stroke-width=".31"/>
<circle cx="270.7" cy="142.9" r="1.06" fill="#1a4f8a"/>
<circle cx="270.7" cy="142.9" r="1.06" fill="none" stroke="#1c1c1c" stroke-width=".31"/>
<circle cx="275.4" cy="142.9" r="1.06" fill="#1a4f8a"/>
<circle cx="275.4" cy="142.9" r="1.06" fill="none" stroke="#1c1c1c" stroke-width=".31"/>
<circle cx="280.2" cy="142.9" r="1.06" fill="#1a4f8a"/>
<circle cx="280.2" cy="142.9" r="1.06" fill="none" stroke="#1c1c1c" stroke-width=".31"/>
<circle cx="285" cy="142.9" r="1.06" fill="#1a4f8a"/>
<circle cx="285" cy="142.9" r="1.06" fill="none" stroke="#1c1c1c" stroke-width=".31"/>
<circle cx="289.7" cy="142.9" r="1.06" fill="#1a4f8a"/>
<g fill="none" stroke="#1c1c1c" stroke-width=".31">
<path d="M339.2 237.1v31.7"/>
<circle cx="289.7" cy="142.9" r="1.06"/>
</g>
<g fill="none" stroke="#1c1c1c" stroke-width=".32">
<circle cx="263.3" cy="66.1" r="1.32"/>
<circle cx="292.4" cy="66.1" r="1.32"/>
</g>
<path d="M273 237.1h148.2v31.7h-148.2z" fill="none" stroke="#1c1c1c" stroke-width=".37"/>
<text font-size="4.8" fill="#1c1c1c" x="15.3" y="17.5">P · ARCTICPHONE</text>
<g font-size="4" fill="#1c1c1c">
<text x="94.7" y="16.7">AF-P-105</text>
<text x="13.2" y="39.7">MODULE BAY SPEC (TARGET)</text>
<text x="232.8" y="39.7">BAY MECHANICS (REAR VIEW)</text>
<text x="13.2" y="148.2">MODULE AUTH &amp; SAFETY</text>
<text x="13.2" y="206.4">ECOSYSTEM PLAY</text>
</g>
<g font-size="3.4" fill="#1c1c1c">
<text x="266.9" y="100.5">MODULE BAY</text>
<text x="15.9" y="156.1">— Each module carries signed ID — phone verifies before enabling power.</text>
<text x="15.9" y="162.2">— Power budget enforced: module draws only within its rated envelope.</text>
<text x="15.9" y="168.3">— Thermal/current foldback — a bad module can't cook the phone.</text>
<text x="15.9" y="174.4">— Open spec published — third parties can build modules (revenue share).</text>
<text x="15.9" y="180.4">— Modules are field-swappable with one screwdriver — 60-second change.</text>
<text x="15.9" y="213.8">— Phase 1: first-party modules (sat, thermal, battery).</text>
<text x="15.9" y="219.9">— Phase 2: certified partners — ag sensors, medical, survey gear.</text>
<text x="15.9" y="226">— Phase 3: open marketplace — community-built modules.</text>
<text x="15.9" y="232">— Every module is a node accessory — extends the mesh's reach.</text>
<text x="15.9" y="238.1">— This is how a phone becomes a PLATFORM — the moat compounds.</text>
<text x="276.2" y="242.4">ARCTICCHAIN — RURAL NODE FLEET</text>
</g>
<text font-size="3.2" fill="#b3261e" x="377.5" y="19.6">CONCEPT — NOT FROZEN</text>
<g font-size="3.2" fill="#1c1c1c">
<text x="15.1" y="55.6">MODULE</text>
<text x="54.8" y="55.6">FUNCTION</text>
<text x="134.1" y="55.6">INTERFACE</text>
<text x="187.1" y="55.6">POWER</text>
<text x="240" y="55.6">EST. CO</text>
<text x="252" y="55.6">ST</text>
<text x="15.1" y="62.2">SAT-TERM</text>
<text x="54.8" y="62.2">full Iridium/Globalstar terminal</text>
<text x="134.1" y="62.2">USB3 + pogo</text>
<text x="187.1" y="62.2">5 V 2 A</text>
<text x="240" y="62.2">$80–150</text>
<text x="15.1" y="72.8">THERMAL</text>
<text x="54.8" y="72.8">FLIR Lepton-class camera</text>
<text x="134.1" y="72.8">MIPI + pogo</text>
<text x="187.1" y="72.8">5 V 1 A</text>
<text x="240" y="72.8">$120–250</text>
<text x="15.1" y="83.3">EXT-BATT</text>
<text x="54.8" y="83.3">second 4000 mAh cell</text>
<text x="134.1" y="83.3">pogo charge</text>
<text x="187.1" y="83.3">pass-through</text>
<text x="240" y="83.3">$25–40</text>
<text x="15.1" y="93.9">LORA-BOOST</text>
<text x="54.8" y="93.9">external antenna + PA</text>
<text x="134.1" y="93.9">U.FL + pogo</text>
<text x="187.1" y="93.9">5 V 0.5 A</text>
<text x="240" y="93.9">$15–30</text>
<text x="15.1" y="104.5">E-INK DOCK</text>
<text x="54.8" y="104.5">public display accessory</text>
<text x="134.1" y="104.5">SPI + pogo</text>
<text x="187.1" y="104.5">5 V 1 A</text>
<text x="240" y="104.5">$40–80</text>
<text x="15.1" y="115.1">STORAGE</text>
<text x="54.8" y="115.1">1 TB encrypted card</text>
<text x="134.1" y="115.1">microSD slot</text>
<text x="187.1" y="115.1">—</text>
<text x="240" y="115.1">$50–90</text>
<text x="15.1" y="125.7">CUSTOM</text>
<text x="54.8" y="125.7">third-party open spec</text>
<text x="134.1" y="125.7">pogo + USB-C</text>
<text x="187.1" y="125.7">5 V ≤2 A</text>
<text x="240" y="125.7">open</text>
<text x="344.5" y="247.1">Surafel Negussie</text>
<text x="382.9" y="247.1">5/7</text>
<text x="344.5" y="255.9">2026-11-12</text>
<text x="382.9" y="255.9">AF-P-105</text>
<text x="344.5" y="264.6">NTS</text>
<text x="382.9" y="264.6">mm</text>
</g>
<text font-size="3.2" fill="#1a4f8a" x="276.2" y="247.1">EMEBET INC. · emebetos.ca</text>
<g font-size="2.9" fill="#8a8a8a">
<text x="15.3" y="22.5">EXPANSION MODULES — THE OPEN BAY</text>
<text x="94.7" y="22">REV 0 · 2026-11-12</text>
</g>
<g font-size="2.6" fill="#8a8a8a">
<text x="261.7" y="58.2">guide pins + captive screws</text>
<text x="253.9" y="161.4">hot-swap? NO — power down to change</text>
<text x="260.7" y="166.7">signed module auth on insert</text>
<text x="276.2" y="252.1">SOLE PROPRIETARY OWNER</text>
<text x="276.2" y="255.9">SURAFEL NEGUSSIE — PLANNER/MAKER</text>
</g>
<text font-size="2.6" x="276.2" y="261.4">PROPRIETARY &amp; CONFIDENTIAL</text>
<text font-size="2.6" fill="#b3261e" x="12.7" y="274.6">EMEBET INC. — PROPRIETARY &amp; CONFIDENTIAL</text>
<g font-size="2.4" fill="#8a8a8a">
<text x="261.8" y="148.7">6× pogo (pwr/gnd/SPI/I2C/ID)</text>
<text x="344.5" y="242.6">DRAWN</text>
<text x="382.9" y="242.6">SHEET</text>
<text x="344.5" y="251.4">DATE</text>
<text x="382.9" y="251.4">DWG NO</text>
<text x="344.5" y="260.1">SCALE</text>
<text x="382.9" y="260.1">UNITS</text>
</g>
<text font-size="2.4" fill="#1c1c1c" x="276.2" y="265.1">UNAUTHORIZED DISTRIBUTION PROHIBITED</text>
</svg>
